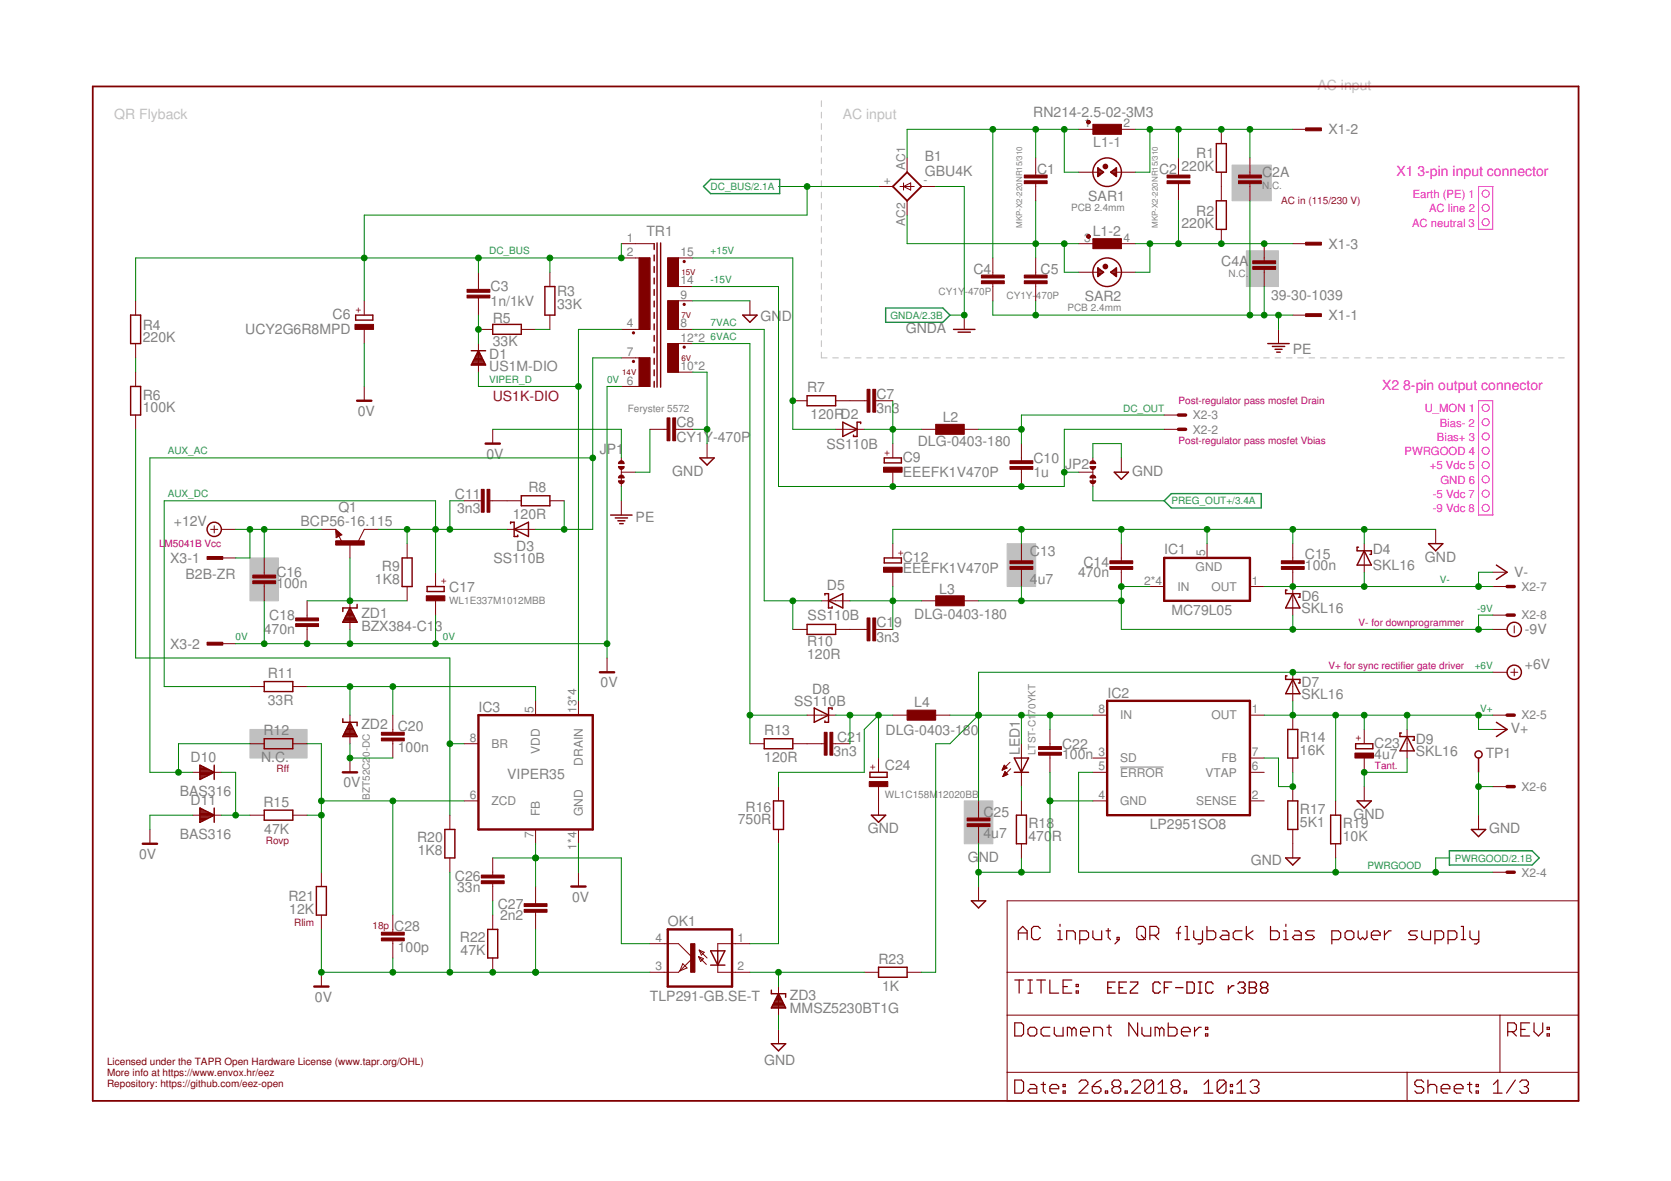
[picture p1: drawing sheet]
<svg xmlns="http://www.w3.org/2000/svg" width="297mm" height="210mm" viewBox="0 0 297 210" stroke-linecap="round" stroke-linejoin="round" font-family="sans-serif">
<g fill="none" stroke="#c0c0c0" stroke-width=".18">
<path d="M146 17.9v1M146 19.9v1.1M146 22v1M146 24v1M146 26v1.1M146 28.1v1M146 30.1v1M146 32.1v1M146 34.2v1M146 36.2v1M146 38.2v1M146 40.2v1.1"/>
<path d="M146 42.3v1M146 44.3v1M146 46.3v1.1M146 48.4v1M146 50.4v1M146 52.4v1.1M146 54.5v1M146 56.5v1M146 58.5v1.1M146 62.6v1h1M146 60.6v1M148 63.6h1"/>
<path d="M150 63.6h1M152.1 63.6h1M154.1 63.6h1M156.1 63.6h1M158.1 63.6h1M160.1 63.6h1M162.1 63.6h1.1M164.1 63.6h1.1M166.2 63.6h1M168.2 63.6h1M170.2 63.6h1M172.2 63.6h1"/>
<path d="M174.2 63.6h1M176.3 63.6h1M178.3 63.6h1M180.3 63.6h1M182.3 63.6h1M184.3 63.6h1M186.3 63.6h1M188.3 63.6h1.1M190.4 63.6h1M192.4 63.6h1M194.4 63.6h1M196.4 63.6h1"/>
<path d="M198.4 63.6h1M200.4 63.6h1.1M202.5 63.6h1M204.5 63.6h1M206.5 63.6h1M208.5 63.6h1M210.5 63.6h1M212.5 63.6h1.1M214.5 63.6h1.1M216.6 63.6h1M218.6 63.6h1M220.6 63.6h1"/>
<path d="M222.6 63.6h1M224.6 63.6h1M226.7 63.6h1M228.7 63.6h1M230.7 63.6h1M232.7 63.6h1M234.7 63.6h1M236.7 63.6h1M238.7 63.6h1.1M240.7 63.6h1.1M242.8 63.6h1M244.8 63.6h1"/>
<path d="M246.8 63.6h1M248.8 63.6h1M250.8 63.6h1.1M252.9 63.6h1M254.9 63.6h1M256.9 63.6h1M258.9 63.6h1M260.9 63.6h1M262.9 63.6h1M264.9 63.6h1.1M267 63.6h1M269 63.6h1"/>
<path d="M271 63.6h1M273 63.6h1M275 63.6h1.1M277.1 63.6h1"/>
</g>
<g fill="#c0c0c0" stroke="#c0c0c0" stroke-width=".18">
<path d="M219 29.3h7v6.4h-7z"/>
<path d="M221.6 44.6h5.7v6.3h-5.7z"/>
<path d="M171.4 142.3h5.1v7.7h-5.1z"/>
<path d="M179 96.6h5.1v7.6h-5.1z"/>
<path d="M44.4 99.2h5.1v7.6h-5.1z"/>
<path d="M44.4 129.6h10.2v5.1h-10.2z"/>
</g>
<path d="M199.1 136.3h7.8" fill="none" stroke="#808080" stroke-width=".18"/>
<g fill="none" stroke="#800000" stroke-width=".21">
<path d="M180.4 174.2h1.5M181 167v-1.6l.8-.7 .8 .7v1.6M181 165.8h1.6M181.2 174.2v2.3M182.7 174.2h.8M182.7 176.5h.8M183.1 174.2v2.3M184.3 174.2h1.5M184.9 165l-.4-.3h-.8l-.3 .3v1.6l.3 .4h.8l.4-.4M185.1 174.2v2.3M186.6 174.2v2.3h1.6M188 167h.8"/>
<path d="M188 165.4h.4v1.6M188.4 164.3v.4M189 175.3h.7M189.6 167v-1.6h1.2l.4 .4v1.2M190.5 174.2h-1.5v2.3h1.5M191.3 176.1h.4v.4h-.4zM191.3 175h.4v.3h-.4zM191.9 167h1.2l.4-.4v-.8l-.4-.4h-1.2v2.4M194.3 165.4v1.2l.4 .4h1.1v-1.6M196.6 165.4h.8M197 165v1.6l.4 .4M198.6 166.6h.3v.4h-.3z"/>
<path d="M198.9 167l-.7 .8M202.5 164.7h.7l.4 .3v1.6l-.4 .4h-.7l-.4-.4v-1.6zM202.9 166.2l.7 .8M204.4 166.2h1.2l.4-.4v-.8l-.4-.3h-1.2v2.3M205.2 166.2l.8 .8M209.1 165.8h.8M209.9 164.7l-.4 .3v2M210.7 164.7h.3v2.3M210.7 167h.7M212.2 165.4v1.2l.4 .4h1.2M213.8 165.4v2l-.4 .4h-.4M214.5 164.7v2.3h1.2l.4-.4v-.8l-.4-.4h-1.2"/>
<path d="M217.3 165.4h.8l.3 .4v1.2h-1.1l-.4-.4 .4-.4h1.1M220.8 165.4h-1.2l-.4 .4v.8l.4 .4h1.2M221.6 164.7v2.3M222.7 165.4l-1.1 .8 1.1 .8M225.8 164.7v2.3h1.2l.4-.4v-.8l-.4-.4h-1.2M228.2 167h.8M228.2 165.4h.4v1.6M228.6 164.3v.4M230.1 165.4h.8l.4 .4v1.2h-1.2l-.4-.4 .4-.4h1.2M233.6 165.4h-1.1l-.4 .4 .4 .4h.8l.3 .4-.3 .4h-1.2M236.7 167h1.2l.4-.4v-.8l-.4-.4h-1.2v2.4M239.1 165.8l.4-.4h.8l.4 .4v.8l-.4 .4h-.8l-.4-.4z"/>
<path d="M241.4 165.4v1.2l.4 .4 .4-.4 .4 .4 .4-.4v-1.2M243.8 166.2h1.5v-.4l-.4-.4h-.7l-.4 .4v.8l.4 .4h.7M246.1 165.4v1.6M247.3 165.4h-.4l-.8 .8M252 165.4h-1.2l-.4 .4 .4 .4h.8l.4 .4-.4 .4h-1.2M252.7 165.4v1.2l.4 .4h1.2v-1.6M255.1 167h1.1l.4-.4v-.8l-.4-.4h-1.1v2.4M257.4 167h1.2l.4-.4v-.8l-.4-.4h-1.2v2.4M259.8 164.7h.3v2.3M259.8 167h.7M261.3 165.4v1.2l.4 .4h1.2M262.9 165.4v2l-.4 .4h-.4"/>
<path d="M180.4 181.8h1.2l.3 .4v1.5l-.3 .4h-1.2zM180.4 192h1.2l.3 .3v1.6l-.3 .4h-1.2zM182.7 183l.4-.4h.8l.4 .4v.7l-.4 .4h-.8l-.4-.4zM183.1 192.7h.8l.4 .4v1.2h-1.2l-.4-.4 .4-.4h1.2M185.1 192.7h.7M185.5 192.3v1.6l.3 .4M186.6 193.5h1.6v-.4l-.4-.4h-.8l-.4 .4v.8l.4 .4h.8M186.6 182.6h-1.1l-.4 .4v.7l.4 .4h1.1M187.4 182.6v1.1l.4 .4h1.2v-1.5M189 193.9h.4v.4h-.4zM189 192.7h.4v.4h-.4zM190.5 183l-.4-.4h-.4v1.5"/>
<path d="M190.5 183l.4-.4 .4 .4v1.1M190.5 183v1.1M191.8 192.3l.4-.3h.8l.4 .3v.4l-1.6 1.6h1.6M192.1 183.4h1.5v-.4l-.3-.4h-.8l-.4 .4v.7l.4 .4h.8M194.2 193.1h1.1l.4 .4v.4l-.4 .4h-.8l-.3-.4zM194.4 184.1v-1.5h1.2l.4 .4v1.1M195.7 192l-.8 .3-.7 .8M196.5 193.9h.4v.4h-.4zM196.8 182.6h.7M197.1 182.2v1.5l.4 .4M198.1 193.1l-.4 .4v.4l.4 .4h.7l.4-.4v-.4l-.4-.4M198.1 193.1l-.4-.4v-.4l.4-.3h.7l.4 .3v.4l-.4 .4"/>
<path d="M198.1 193.1h.7M200 193.9h.4v.4h-.4zM201.2 192.3l.4-.3h.7l.4 .3v.4l-1.5 1.6h1.5M202.2 181.8v2.3l-1.5-2.3v2.3M203 182.6v1.1l.4 .4h1.2v-1.5M205.1 192.3v1.6l-.4 .4h-.8l-.4-.4M205.1 192.3l-.4-.3h-.8l-.4 .3v1.6M205.1 192.3l-1.6 1.6M205.8 194.3h1.6M205.8 192.7l.8-.7v2.3M206.1 183l-.4-.4h-.4v1.5M206.1 183v1.1"/>
<path d="M206.1 183l.4-.4 .4 .4v1.1M207.7 181.8v2.3h1.2l.3-.4v-.7l-.3-.4h-1.2M208.6 193.1l-.4 .4v.4l.4 .4h.8l.3-.4v-.4l-.3-.4M208.6 193.1l-.4-.4v-.4l.4-.3h.8l.3 .3v.4l-.3 .4M208.6 193.1h.8M210 183.4h1.6v-.4l-.4-.4h-.8l-.4 .4v.7l.4 .4h.8M210.5 193.9h.4v.4h-.4zM212.3 182.6v1.5M213.5 182.6h-.4l-.8 .8M214 194.3h1.6M214 192.7l.8-.7v2.3M214.3 183.7h.4v.4h-.4z"/>
<path d="M214.3 182.6h.4v.4h-.4zM217.9 192.3v1.6l-.3 .4h-.8l-.4-.4M217.9 192.3l-.3-.3h-.8l-.4 .3v1.6M217.9 192.3l-1.5 1.6M218.7 193.9h.4v.4h-.4zM218.7 192.7h.4v.4h-.4zM219.9 194.3h1.5M219.9 192.7l.8-.7v2.3M222.2 192.3l.4-.3h.8l.4 .3v.4l-.4 .4M223 193.1h.4M223.4 193.1l.4 .4v.4l-.4 .4h-.8l-.4-.4M253.1 192.3l-.4-.3h-.8l-.4 .3v.4l.4 .4h.8l.4 .4v.4l-.4 .4h-.8l-.4-.4"/>
<path d="M253.8 193.1l.4-.4h.8l.4 .4v1.2M253.8 192v2.3M256.2 193.5h1.5v-.4l-.4-.4h-.7l-.4 .4v.8l.4 .4h.7M258.5 193.5h1.6v-.4l-.4-.4h-.8l-.4 .4v.8l.4 .4h.8M260.9 192.7h.7M261.2 192.3v1.6l.4 .4M262.4 193.9h.4v.4h-.4zM262.4 192.7h.4v.4h-.4zM265.5 194.3h1.5M265.5 192.7l.8-.7v2.3M268 183.4h1.2l.4-.4v-.8l-.4-.4h-1.2v2.3M268.8 183.4l.8 .7"/>
<path d="M269.4 192l-1.6 2.3M270.2 192.3l.3-.3h.8l.4 .3v.4l-.4 .4M270.3 183h.8M270.9 193.1h.4M271.3 193.1l.4 .4v.4l-.4 .4h-.8l-.3-.4M271.9 181.8h-1.6v2.3h1.6M272.7 181.8v1.6l.8 .7 .7-.7v-1.6M275 183.7h.4v.4h-.4zM275 182.6h.4v.4h-.4z"/>
</g>
<g fill="none" stroke="#800000" stroke-width=".32">
<path d="M16.5 15.4h264.1v180.3h-264.1zM161.2 30.6l2.6 2.5-2.6 2.6-2.5-2.6z"/>
<circle cx="112.6" cy="59.2" r=".13"/>
<circle cx="121.6" cy="46.5" r=".13"/>
<circle cx="121.6" cy="54.1" r=".13"/>
<circle cx="112.6" cy="64.2" r=".13"/>
<circle cx="121.6" cy="61.7" r=".13"/>
</g>
<g fill="none" stroke="#800000" stroke-width=".18">
<path d="M156.2 33.1h2.5M160 33.1h2.5M160.6 33.1l1.3-.6v1.3zM160.6 32.5v1.3M161.2 28.1v2.5M161.2 35.7v2.5M163.8 33.1h2.5M184.1 28.1v3M184.1 32.6v3.1M191.7 23h2.6M191.7 30.6h3.5M198.4 30.6h3.5"/>
<path d="M199.3 23h2.6M209.5 28.1v3M209.5 32.6v3.1M217.1 23v2.5M217.1 30.6v5.1M222.2 28.1v3M222.2 32.6v3.1M229.8 23h2.5M24.1 53.5v2.5M64.7 53.5v2.5M64.7 58.5v2.6M85 48.4v3"/>
<path d="M85 53v3M85 58.5h2.6M92.7 58.5h2.5M97.7 48.4v2.5M97.7 56v2.5M110.4 43.3h5.9M110.4 45.8h5.1v12.7h-5.1M113.6 45.8v12.7M120.6 45.8v5.1M120.6 53.5v5M123.1 53.5h-4.4v5h4.4M123.1 45.8h-4.4v5.1h4.4"/>
<path d="M133.3 53.5v2.5M171.4 56v2.5M176.5 45.8v3.1M176.5 50.4v3.1M184.1 45.8v3.1M184.1 50.4v3.1M191.7 43.3h2.6M191.7 48.4h3.5M198.4 48.4h3.5M199.3 43.3h2.6M217.1 40.8v2.5M224.7 43.3v3.1"/>
<path d="M224.7 47.9v3M227.3 58.5v2.6M229.8 43.3h2.5M229.8 56h2.5M24.1 61.1v2.5M24.1 66.1v2.6M24.1 73.8v2.5M64.7 68.7v2.5M85 61.1v5M87.6 76.3v2.5M110.4 63.6h5.1v5.1h-5.1M113.6 63.6v5.1"/>
<path d="M115.5 76.3h3.1M120.1 76.3h3M120.6 61.1v5M123.1 61.1h-4.4v5h4.4M125.7 78.8v2.6M140.9 71.2h2.6M148.5 76.3h5.1M148.5 71.2h5.6M155.7 71.2h3M158.7 78.8v2.6M163.8 76.3h2.5M171.4 76.3h2.5"/>
<path d="M181.6 78.8v3.1M206.9 76.3h2.6M206.9 73.8h2.6M37.4 94.1h1.3M38.1 93.5v1.2M39.3 99.2h2.6M39.3 94.1h2.6M47 99.2v3M57.1 94.1h2.6M59.7 94.1l1.1 1-1 .5zM60.3 95.3l.6 1.2M62.2 96.6v2.6"/>
<path d="M67.3 94.1h-2.6l-1 2M72.4 96.6v2.6M82.5 89h3.1M87.1 89h5.6M90.1 94.1h5.1M97.7 89h2.6M110.4 81.4v.7M110.4 83.2v3.3M110.4 89v2.5M110.4 83.9h2.6M158.7 83.9v2.6M158.7 96.6v2.6"/>
<path d="M181.6 83.4v3.1M181.6 96.6v3.1M191.7 83.9h2.6M194.3 81.4v.7M194.3 83.2v3.3M199.3 81.4v2.5M199.3 96.6v3.1M214.6 96.6v2.6M229.8 96.6v3.1M242.5 96.6v5.1M255.2 94.1v2.5M39.3 114.4h2.6"/>
<path d="M47 103.7v3.1M54.6 106.8v3M54.6 111.4v3M62.2 106.8v5.1M72.4 104.2v2.6M77.4 101.7v2.5M77.4 106.8v2.5M107.9 116.9v2.6M140.9 111.9h2.6M146 106.8h5.1M148.5 111.9h5.6M155.7 111.9h3"/>
<path d="M158.7 101.7v2.5M163.8 106.8h2.5M171.4 106.8h2.5M181.6 101.2v3M199.3 101.2v3M204.4 104.2h2.5M222.2 104.2h2.5M229.8 101.2v8.1M229.8 119.5v5.1M265.4 119.5h2.5M265.4 109.3h2.5M265.4 104.2h2.5"/>
<path d="M265.4 111.9h2.5M265.4 101.7h2.5M268.5 119.5h1.3M269.2 111.2v1.3M269.2 118.9v1.2M34.3 137.3h5M44.4 132.2h2.6M44.4 122h2.6M52 132.2h2.6M52 122h2.6M62.2 127.1v5.1M62.2 134.7v2.6"/>
<path d="M69.8 127.1v3.1M69.8 131.7v3M82.5 132.2h2.5M95.2 124.6v2.5M102.8 124.6v2.5M133.3 132.2h2.5M138.4 139.8v2.5M140.9 132.2h5.6M143.5 127.1h5M148 132.2h3.1M156.2 134.7v2.6M156.2 139.8v5.1"/>
<path d="M158.7 127.1h2.5M166.3 127.1h2.6M178.2 136.8h.1M178.2 136.7h.4M178.3 136.6h.6M178.3 138h.1M178.3 136.4h.7M178.3 137.9h.3M178.4 136.3h.4M178.4 137.8h.4M178.4 136.2h.3M178.4 137.6h.7"/>
<path d="M178.5 136.1h.1M178.5 137.5h.5M178.5 136l.5 .5-.9 .4zM178.5 137.4h.4M178.6 137.3h.2M178.6 137.2h.1M178.6 137.1l-.3 .9M178.6 137.1l.6 .5M179.2 137.6l-.9 .4M179.5 135.5l-1.4 1.4M179.7 136.6l-1.4 1.4M181.6 132.2v7.6"/>
<path d="M186.6 129.6v3.1M186.6 134.2v3.1M194.3 127.1h2.5M194.3 134.7h2.5M194.3 137.3h2.5M222.2 127.1h2.5M222.2 134.7h2.5M222.2 137.3h2.5M229.8 127.1v2.5M229.8 134.7v2.6M229.8 139.8v2.5M242.5 129.6v2.6"/>
<path d="M242.5 134.7v2.6M242.5 139.8v2.5M250.1 129.6v5.1M265.4 139.8h2.5M265.4 127.1h2.5M265.4 129.6h2.5M26.6 147.4v2.6M34.3 144.9h5M44.4 144.9h2.6M52 144.9h2.6M57.1 155v2.6M80 144.9v2.5"/>
<path d="M80 152.5v2.5M82.5 142.3h2.5M87.6 152.5v3M87.6 157.1v3M95.2 147.4v2.6M95.2 157.6v3M102.8 147.4v2.6M102.8 155v2.6M138.4 147.4v2.6M173.9 142.3v3.1M173.9 146.9v3.1M173.9 157.6v2.5"/>
<path d="M181.6 142.3v2.6M181.6 150v2.5M194.3 142.3h2.5M222.2 142.3h2.5M229.8 147.4v5.1M237.4 142.3v2.6M237.4 150v2.5M262.8 144.9v2.5M265.4 155h2.5M57.1 162.6v2.6M57.1 172.8v2.5M69.8 162.6v3.1"/>
<path d="M69.8 167.2v3.1M87.6 162.6v2.6M87.6 170.3v2.5M95.2 162.1v3.1M115.5 167.7h5.1l2.5 2.6-2.5 2.5h-5.1M121.4 171.3l.7 .7-1.2 .6zM124.2 170l1.4 1.4M124.2 170l.9 .4-.6 .5zM124.3 168.9l.9 .3-.5 .6zM124.3 168.9l1.4 1.4M127.6 171.5v1.3h5.7M133.3 167.7h-5.7v1.3"/>
<path d="M138.4 175.3v5.1M153.6 172.8h2.6M161.2 172.8h2.6M179 160.1h101.6v35.6h-101.6zM179 172.8h101.6M138.4 183v2.5M179 180.4h101.6M179 190.6h101.6M250.1 190.6v5.1M266.6 180.4v10.2"/>
</g>
<g fill="none" stroke="#800000" stroke-width=".23">
<path d="M196.9 175.5h.7M198.2 174.5h-1.3v2h1.3M198.9 175.5h.7M200.2 174.5h-1.3v2h1.3M200.9 174.5h1.3v.4l-1.3 1.3v.3h1.3M206.3 174.9l-.4-.4h-.6l-.3 .4v1.3l.3 .3h.6l.4-.3M207 175.5h.6M208.3 174.5h-1.3v2M209 175.5h1.3M211 174.5h1l.3 .4v1.3l-.3 .3h-1zM213 174.5h.7M213 176.5h.7"/>
<path d="M213.3 174.5v2M215.6 174.9l-.3-.4h-.6l-.4 .4v1.3l.4 .3h.6l.3-.3M218.4 175.2v1.3M219.4 175.2h-.4l-.6 .7M220 174.9l.4-.4h.6l.3 .4v.3l-.3 .3M220.7 175.5h.3M221 175.5l.3 .4v.3l-.3 .3h-.6l-.4-.3M222.1 174.5h.9l.4 .4v.3l-.4 .3 .4 .4v.3l-.4 .3h-.9zM222.1 175.5h.9M224.4 175.5l-.3-.3v-.3l.3-.4h.6l.4 .4v.3l-.4 .3M224.4 175.5l-.3 .4v.3l.3 .3h.6l.4-.3v-.3l-.4-.4M224.4 175.5h.6"/>
</g>
<g fill="#800000" stroke="#800000" stroke-width=".18">
<path d="M232.1 22.7h2.8v.5h-2.8z"/>
<path d="M194.3 22.1h5v1.8h-5z"/>
<path d="M194.3 42.4h5v1.8h-5z"/>
<path d="M207.5 32.1h4v.5h-4z"/>
<path d="M207.5 31.1h4v.5h-4z"/>
<path d="M182.1 32.1h4v.5h-4z"/>
<path d="M182.1 31.1h4v.5h-4z"/>
<path d="M174.5 48.9h4v.5h-4z"/>
<path d="M174.5 49.9h4v.5h-4z"/>
<path d="M182.1 48.9h4v.5h-4z"/>
<path d="M182.1 49.9h4v.5h-4z"/>
<path d="M232.1 43.1h2.8v.5h-2.8z"/>
<path d="M232.1 55.8h2.8v.5h-2.8z"/>
<path d="M36.8 98.9h2.8v.5h-2.8z"/>
<path d="M36.8 114.2h2.8v.5h-2.8z"/>
<path d="M222.7 46.4h4.1v.5h-4.1z"/>
<path d="M222.7 47.4h4.1v.5h-4.1z"/>
<path d="M220.2 31.1h4v.5h-4z"/>
<path d="M220.2 32.1h4v.5h-4z"/>
<path d="M161.2 126.2h5.1v1.8h-5.1z"/>
<path d="M166.3 75.4h5.1v1.8h-5.1z"/>
<path d="M157.1 83h3.3v.9h-3.3z"/>
<path d="M184.6 133.7h4.1v.5h-4.1z"/>
<path d="M184.6 132.7h4.1v.5h-4.1z"/>
<path d="M166.3 105.9h5.1v1.8h-5.1z"/>
<path d="M157.1 100.8h3.3v.9h-3.3z"/>
<path d="M179.5 82.9h4.1v.5h-4.1z"/>
<path d="M179.5 81.9h4.1v.5h-4.1z"/>
<path d="M197.3 100.7h4.1v.5h-4.1z"/>
<path d="M197.3 99.7h4.1v.5h-4.1z"/>
<path d="M227.8 100.7h4v.5h-4z"/>
<path d="M227.8 99.7h4v.5h-4z"/>
<path d="M240.9 133.8h3.3v.9h-3.3z"/>
<path d="M59.7 96.1h5v.8h-5z"/>
<path d="M44.9 103.2h4.1v.5h-4.1z"/>
<path d="M44.9 102.2h4.1v.5h-4.1z"/>
<path d="M119.6 74.3h.5v4h-.5z"/>
<path d="M118.6 74.3h.5v4h-.5z"/>
<path d="M52.6 110.8h4v.6h-4z"/>
<path d="M52.6 109.8h4v.5h-4z"/>
<path d="M122.8 167.7h.7v5.1h-.7z"/>
<path d="M171.9 146.4h4.1v.5h-4.1z"/>
<path d="M171.9 145.4h4.1v.5h-4.1z"/>
<path d="M179.5 100.7h4.1v.5h-4.1z"/>
<path d="M179.5 99.7h4.1v.5h-4.1z"/>
<path d="M83 52.5h4.1v.5h-4.1z"/>
<path d="M83 51.4h4.1v.5h-4.1z"/>
<path d="M93.2 161.6h4v.5h-4z"/>
<path d="M93.2 160.6h4v.5h-4z"/>
<path d="M155.2 69.2h.5v4.1h-.5z"/>
<path d="M154.1 69.2h.5v4.1h-.5z"/>
<path d="M85.6 87h.5v4h-.5z"/>
<path d="M86.6 87h.5v4h-.5z"/>
<path d="M67.8 166.7h4.1v.5h-4.1z"/>
<path d="M67.8 165.7h4.1v.5h-4.1z"/>
<path d="M67.8 131.2h4.1v.5h-4.1z"/>
<path d="M67.8 130.2h4.1v.5h-4.1z"/>
<path d="M155.2 109.8h.5v4.1h-.5z"/>
<path d="M154.1 109.8h.5v4.1h-.5z"/>
<path d="M147.5 130.2h.5v4h-.5z"/>
<path d="M146.5 130.2h.5v4h-.5z"/>
<path d="M154.5 138.9h3.3v.9h-3.3z"/>
<path d="M75.8 105.9h3.3v.9h-3.3z"/>
<path d="M63.1 57.7h3.3v.8h-3.3z"/>
<path d="M85.6 155.5h4v.5h-4z"/>
<path d="M85.6 156.5h4v.6h-4z"/>
<path d="M118.7 45.8h1.9v5.1h-1.9z"/>
<path d="M118.7 53.5h1.9v5h-1.9z"/>
<path d="M118.7 61.1h1.9v5h-1.9z"/>
<path d="M113.6 63.6h1.9v5.1h-1.9z"/>
<path d="M113.6 45.8h1.9v12.7h-1.9z"/>
</g>
<g fill="none" stroke="#800000" stroke-width=".25">
<path d="M193.3 21.7h.4M193.3 21.9h.4M195.2 31.2h.1M195.2 31h.4M195.2 30.8h.7M195.2 30.6h.9M195.2 30.4h.6M195.2 30.1h.3M195.2 29.9h.1M195.2 29.8l1 .8-1 .8zM197.4 30.6l1.1-.8v1.6zM197.5 30.6h1"/>
<path d="M197.7 30.8h.8M197.8 30.4h.7M198 31h.5M198.1 30.1h.4M198.3 31.2h.2M198.4 29.9h.1M216.2 25.5h1.8v5.1h-1.8zM216.2 35.7h1.8v5.1h-1.8zM23.2 56h1.8v5.1h-1.8zM63.2 56h3.1v.9h-3.1zM87.6 57.7h5.1v1.7h-5.1zM96.9 50.9h1.7v5.1h-1.7z"/>
<path d="M116.3 43.3v1M116.3 45.3v1.1M116.3 47.4v1M116.3 49.4v1.1M116.3 51.5v1M116.3 53.5v1M116.3 55.5v1.1M116.3 57.6v1M116.3 59.6v1.1M116.8 43.2v25.6M117.4 43.2v25.6M132 56h2.6l-1.3 1.3z"/>
<path d="M169.5 58.5h3.8M170.3 59h2.2M193.3 41.9a.25 .25 0 0 0 .2 .4 .25 .25 0 0 0 .2-.4M193.3 41.9l.1-.1 .3 .1M193.3 42.1h.4M193.3 41.9h.4M195.2 47.6l1 .8-1 .7zM195.2 49h.1M195.2 48.8h.4M195.2 48.6h.7M195.2 48.3h.9M195.2 48.1h.6"/>
<path d="M195.2 47.9h.3M195.2 47.7h.1M197.4 48.4l1.1-.8v1.5zM197.5 48.3h1M197.7 48.6h.8M197.8 48.1h.7M198 48.8h.5M198.1 47.9h.4M198.3 49h.2M198.4 47.7h.1M23.2 68.7h1.8v5.1h-1.8zM83.8 62.3h2.5"/>
<path d="M83.8 64.8h2.5M83.9 64.6h2.3M84.1 64.3h2M84.2 64.1h1.8M84.3 63.9h1.5M84.4 63.7h1.3M84.5 63.5h1.1M84.6 63.2h.9M84.7 63h.7M84.8 62.8h.5M84.9 62.6h.3M85 62.3l1.3 2.6h-2.5z"/>
<path d="M116.3 61.7v1M116.3 63.7v1M116.3 65.7v1.1M116.3 67.8v1M143.5 70.3h5v1.8h-5zM149.8 75l2.6 1.3-2.6 1.3zM153 75.3v-.3h-.6v2.6h-.7v-.3M225.4 61.1h3.8M226.2 61.6h2.2M226.7 62.1h1.2M226.9 62.6h.7M59.8 94.3l.8 .7-.7 .4-.1-.9 .5 .5-.3 .1v-.3"/>
<path d="M71.5 99.2h1.8v5h-1.8zM90.8 93.1v-.3h.6v2.6h.6v-.3M91.4 94.1l2.5-1.3v2.6zM92.7 88.1h5v1.8h-5zM108.5 91.5h3.9M109.4 92.1h2.1M109.8 92.6h1.3M110.2 93.1h.6M124.4 81.4h2.6l-1.3 1.3zM157.2 81.4h3v.9h-3zM157.2 99.2h3v.9h-3zM198.1 83.9h2.5l-1.3 1.3z"/>
<path d="M241.5 97.3h-.3v.6h2.6v.6h-.3M242.5 97.9l1.3 2.5h-2.6zM253.9 96.6h2.6l-1.3 1.3zM60.9 110.6h2.6M61.1 110.3h2.3M61.2 110.1h2M61.3 109.9h1.8M61.4 109.7h1.6M61.5 109.5h1.4M61.6 109.2h1.2M61.7 109h1M61.8 108.8h.8"/>
<path d="M62 108.6h.5M62.1 108.4h.2M62.2 108.1h.1M62.2 108.1l1.3 2.5h-2.6zM63.5 107.4v.7h-2.6v.6M75.9 104.2h3.1v.9h-3.1zM143.5 111h5v1.8h-5zM146.6 105.8v-.3h.7v2.6h.6v-.3M147.3 106.8l2.5-1.3v2.6zM228.8 104.9h-.3v.6h2.6v.7h-.3M229.8 105.5l1.3 2.6h-2.6zM266 100.4l1.9 1.3-1.9 1.3"/>
<path d="M35.5 136l2.6 1.3-2.6 1.2zM35.5 138.3h.4M35.5 138.1h.9M35.5 137.9h1.3M35.5 137.7h1.8M35.5 137.5h2.2M35.5 137.2h2.5M35.5 137h2.1M35.5 136.8h1.6M35.5 136.6h1.2M35.5 136.3h.7M35.5 136.1h.3"/>
<path d="M38.1 136v2.5M47 131.3h5v1.8h-5zM47 121.1h5v1.8h-5zM60.9 127.7v.7h2.6v.6M61 130.8h2.4M61.1 130.6h2.2M61.2 130.3h2M61.3 130.1h1.8M61.4 129.9h1.6M61.6 129.7h1.2M61.7 129.5h1M61.8 129.2h.8"/>
<path d="M61.9 129h.6M62 128.8h.4M62.1 128.6h.2M62.2 128.4l1.3 2.5h-2.6zM135.8 131.3h5.1v1.8h-5.1zM144.7 125.8l2.6 1.3-2.6 1.3zM147.9 126.1v-.3h-.6v2.6h-.7v-.3M154.6 137.3h3.1v.9h-3.1zM180.3 134.7h2.5l-1.2 2.6zM180.3 137.3h2.5M228.8 120.1h-.3v.7h2.6v.6h-.3M228.9 129.6h1.8v5.1h-1.8z"/>
<path d="M229.8 120.8l1.3 2.5h-2.6zM241 132.2h3v.9h-3zM249.1 130.3h-.2v.6h2.5v.7h-.3M250.1 130.9l1.3 2.6h-2.5zM262.8 134.7v2.6M266 128.4l1.9 1.2-1.9 1.3M35.5 143.6l2.6 1.3-2.6 1.3zM35.5 146.1h.1M35.5 145.9h.5M35.5 145.7h1M35.5 145.5h1.4M35.5 145.2h1.9"/>
<path d="M35.5 145h2.3M35.5 144.8h2.4M35.5 144.6h1.9M35.5 144.3h1.5M35.5 144.1h1.1M35.5 143.9h.6M35.5 143.7h.2M38.1 143.6v2.6M47 144h5v1.8h-5zM56.2 157.6h1.8v5h-1.8zM79.1 147.4h1.8v5.1h-1.8zM137.5 142.3h1.8v5.1h-1.8z"/>
<path d="M154.9 144.9h2.5l-1.2 1.3zM180.7 144.9h1.8v5.1h-1.8zM228.5 152.5h2.6l-1.3 1.3zM228.9 142.3h1.8v5.1h-1.8zM236.5 144.9h1.8v5.1h-1.8zM241.2 142.3h2.6l-1.3 1.3zM261.6 147.4h2.5l-1.3 1.3zM86.7 165.2h1.8v5.1h-1.8zM126.3 169h2.6l-1.3 2.5zM126.3 171.5h2.6M127.6 169v2.5M137.1 176v.6h2.6v.6"/>
<path d="M137.2 179h2.4M137.3 178.8h2.2M137.4 178.6h2M137.5 178.3h1.8M137.6 178.1h1.5M137.8 177.9h1.2M137.9 177.7h1M138 177.4h.8M138.1 177.2h.6M138.2 177h.4M138.3 176.8h.2M138.4 176.6l1.3 2.6h-2.6z"/>
<path d="M156.2 171.9h5v1.8h-5zM172.7 160.1h2.5l-1.3 1.3zM137.1 185.5h2.6l-1.3 1.3z"/>
<circle cx="193.5" cy="21.7" r=".25"/>
<circle cx="196.8" cy="30.6" r="2.54"/>
<circle cx="196.8" cy="48.4" r="2.54"/>
<circle cx="38.1" cy="94.1" r="1.27"/>
<circle cx="269.2" cy="119.5" r="1.27"/>
<circle cx="269.2" cy="111.9" r="1.27"/>
<circle cx="262.8" cy="134.1" r=".64"/>
</g>
<g fill="none" stroke="#800000" stroke-width=".51">
<circle cx="196.5" cy="29.6" r=".25"/>
<circle cx="196.5" cy="47.4" r=".25"/>
</g>
<path d="M209.5 76.3h1.3M209.5 73.8h1.3M267.9 109.3h1.3M267.9 104.2h1.3M267.9 139.8h1.3M267.9 127.1h1.3M267.9 155h1.3" fill="none" stroke="#800000" stroke-width=".61"/>
<path d="M63.5 71.2h2.5M86.3 78.8h2.6M206.9 99.2h15.3v7.6h-15.3zM106.6 119.5h2.6M60.9 137.3h2.6M85 127.1h20.4v20.3h-20.4zM196.8 124.6h25.4v20.3h-25.4zM25.4 150h2.5M101.6 157.6h2.5M55.9 175.3h2.5M118.7 165.2h11.4v10.1h-11.4z" fill="none" stroke="#800000" stroke-width=".42"/>
<g fill="#800000" stroke="#800000" stroke-width=".18">
<path d="M110 82.1a.51 .51 0 0 1 .6-.2 .51 .51 0 0 1 .4 .5h-1.1z" fill-rule="evenodd"/>
<path d="M110.4 82.9h.6l-.1 .2-.5 .3z" fill-rule="evenodd"/>
<path d="M109.9 82.9h.5v.5l-.3-.1z" fill-rule="evenodd"/>
<path d="M110.4 85.4h.6l-.1 .3-.5 .3z" fill-rule="evenodd"/>
<path d="M109.9 85.4h.5v.6l-.3-.2z" fill-rule="evenodd"/>
<path d="M110 84.7a.51 .51 0 0 1 .6-.3 .51 .51 0 0 1 .4 .5h-1.1z" fill-rule="evenodd"/>
<path d="M193.8 82.1a.52 .52 0 0 1 .6-.2 .52 .52 0 0 1 .4 .5h-1z" fill-rule="evenodd"/>
<path d="M193.8 82.9h.5v.5l-.4-.1z" fill-rule="evenodd"/>
<path d="M194.3 82.9h.5l-.3 .5h-.2z" fill-rule="evenodd"/>
<path d="M193.8 85.4h.5v.6l-.4-.2z" fill-rule="evenodd"/>
<path d="M194.3 85.4h.5l-.3 .5-.2 .1z" fill-rule="evenodd"/>
<path d="M193.8 84.7a.52 .52 0 0 1 .6-.3 .52 .52 0 0 1 .4 .5h-1z" fill-rule="evenodd"/>
</g>
<g fill="none" stroke="#008000" stroke-width=".18">
<path d="M138.4 33.1h17.8M143.5 33.1v5.1h-78.8v15.3M161.2 38.2v5.1h30.5M166.3 33.1h5.1v22.9h-2.5M176.5 23v22.8M184.1 23v5.1M184.1 35.7v10.1M189.2 23v7.6h2.5M191.7 23h-30.5v5.1M201.9 23h27.9M204.4 23v7.6h-2.5M209.5 23v5.1"/>
<path d="M209.5 35.7v7.6M222.2 23v5.1M222.2 35.7v20.3M85 45.8v2.6M85 56v5.1M95.2 58.5h2.5M97.7 45.8v2.6M110.4 43.3v2.5h-86.3v7.7M110.4 58.5h-7.6v66.1M123.1 45.8h17.8v30.5h7.6M123.1 53.5h10.2M123.1 50.9h15.3v35.6h50.8v-10.2h17.7"/>
<path d="M123.1 58.5h12.7v48.3h10.2M176.5 53.5v2.5h53.3M184.1 53.5v2.5M189.2 43.3v5.1h2.5M201.9 43.3h27.9M204.4 43.3v5.1h-2.5M224.7 50.9v5.1M227.3 56v2.5M24.1 63.6v2.5M24.1 76.3v40.6h55.9v28M64.7 61.1v7.6M85 66.1v2.6h17.8"/>
<path d="M87.6 76.3h22.8v5.1M110.4 63.6h-5v30.5h-10.2M110.4 68.7h-2.5v48.2M115.5 76.3v7.6h-2.5M123.1 66.1h2.6v12.7M123.1 76.3h2.6M123.1 61.1h10.2v71.1M153.6 76.3h10.2M158.7 71.2v7.6M173.9 76.3h7.7M206.9 73.8h-25.3v5M41.9 94.1h15.2"/>
<path d="M44.4 94.1v5.1h-2.5M47 94.1v5.1M62.2 99.2v7.6M67.3 94.1h22.8M72.4 94.1v2.5M82.5 89h-2.5v5.1M100.3 89v5.1M105.4 81.4h-78.8v55.9h7.7M110.4 86.5v2.5M181.6 94.1v2.5M189.2 83.9h2.5M194.3 81.4v-2.6h5v2.6"/>
<path d="M194.3 86.5v2.5h12.6M199.3 94.1v2.5M214.6 94.1v2.5M229.8 94.1v2.5M242.5 94.1v2.5M255.2 94.1h-96.5v2.5M41.9 114.4h66M47 106.8v7.6M54.6 106.8h17.8M62.2 111.9v2.5M77.4 101.7v-12.7h-48.2v33h15.2M77.4 109.3v5.1"/>
<path d="M140.9 106.8v5.1M151.1 106.8h12.7M158.7 104.2v7.7M173.9 106.8h25.4M181.6 104.2v2.6M204.4 104.2h-5.1v7.7h66.1M224.7 104.2h40.7M229.8 109.3v2.6M242.5 101.7v2.5M265.4 101.7h-2.6v2.5M265.4 109.3h-2.6v2.6M265.4 119.5h-91.5v22.8"/>
<path d="M39.3 137.3h2.6v7.6M44.4 132.2h-12.7v5.1M54.6 132.2h2.5v22.8M54.6 122h40.6v2.6M62.2 132.2v2.5h7.6M62.2 122v5.1M69.8 122v5.1M80 132.2h2.5M133.3 127.1h10.2M148.5 127.1h10.2M151.1 127.1v5.1M156.2 134.7v-7.6l-2.6 2.5v7.7h-15.2v2.5"/>
<path d="M168.9 127.1h25.4M173.9 127.1l-5 5.1h-2.6v40.6h-2.5M181.6 127.1v5.1M181.6 139.8v2.5M186.6 137.3v17.7h-12.7M186.6 127.1v2.5M194.3 137.3h-2.6v17.7h73.7M224.7 134.7h2.6v5.1h2.5v-2.5M224.7 127.1h40.7M229.8 124.6v2.5M237.4 127.1v15.2M242.5 127.1v2.5"/>
<path d="M250.1 134.7v2.6h-7.6v2.5M250.1 127.1v2.5M262.8 127.1v2.5h2.6M262.8 137.3v7.6M262.8 139.8h2.6M34.3 144.9h-7.7v2.5M39.3 144.9h5.1M54.6 144.9h2.5M57.1 142.3h25.4M69.8 142.3v20.3M80 155v17.8M87.6 152.5h22.8v15.2h5.1"/>
<path d="M95.2 150v7.6M102.8 150v5M138.4 150v17.7h-5.1M173.9 150v7.6M181.6 152.5v2.5M186.6 142.3h7.7M237.4 152.5v2.5M257.7 152.5h-2.5v2.5M57.1 165.2v7.6h58.4M69.8 170.3v2.5M87.6 160.1v2.5M95.2 165.2v7.6"/>
<path d="M133.3 172.8h20.3M138.4 172.8v2.5M138.4 180.4v2.6"/>
</g>
<g fill="#008000" stroke="#008000" stroke-width=".18">
<circle cx="143.5" cy="33.1" r=".51"/>
<circle cx="97.7" cy="45.8" r=".51"/>
<circle cx="85" cy="45.8" r=".51"/>
<circle cx="110.4" cy="45.8" r=".51"/>
<circle cx="64.7" cy="45.8" r=".51"/>
<circle cx="255.2" cy="155" r=".51"/>
<circle cx="237.4" cy="155" r=".51"/>
<circle cx="47" cy="94.1" r=".51"/>
<circle cx="44.4" cy="94.1" r=".51"/>
<circle cx="262.8" cy="139.8" r=".51"/>
<circle cx="125.7" cy="76.3" r=".51"/>
<circle cx="181.6" cy="155" r=".51"/>
<circle cx="186.6" cy="142.3" r=".51"/>
<circle cx="173.9" cy="155" r=".51"/>
<circle cx="242.5" cy="137.3" r=".51"/>
<circle cx="181.6" cy="94.1" r=".51"/>
<circle cx="199.3" cy="94.1" r=".51"/>
<circle cx="214.6" cy="94.1" r=".51"/>
<circle cx="229.8" cy="94.1" r=".51"/>
<circle cx="242.5" cy="94.1" r=".51"/>
<circle cx="184.1" cy="56" r=".51"/>
<circle cx="227.3" cy="56" r=".51"/>
<circle cx="224.7" cy="56" r=".51"/>
<circle cx="222.2" cy="56" r=".51"/>
<circle cx="176.5" cy="23" r=".51"/>
<circle cx="184.1" cy="23" r=".51"/>
<circle cx="189.2" cy="23" r=".51"/>
<circle cx="184.1" cy="43.3" r=".51"/>
<circle cx="189.2" cy="43.3" r=".51"/>
<circle cx="217.1" cy="43.3" r=".51"/>
<circle cx="209.5" cy="43.3" r=".51"/>
<circle cx="204.4" cy="43.3" r=".51"/>
<circle cx="224.7" cy="43.3" r=".51"/>
<circle cx="209.5" cy="23" r=".51"/>
<circle cx="217.1" cy="23" r=".51"/>
<circle cx="204.4" cy="23" r=".51"/>
<circle cx="222.2" cy="23" r=".51"/>
<circle cx="171.4" cy="56" r=".51"/>
<circle cx="229.8" cy="127.1" r=".51"/>
<circle cx="242.5" cy="127.1" r=".51"/>
<circle cx="237.4" cy="127.1" r=".51"/>
<circle cx="250.1" cy="127.1" r=".51"/>
<circle cx="262.8" cy="127.1" r=".51"/>
<circle cx="229.8" cy="104.2" r=".51"/>
<circle cx="242.5" cy="104.2" r=".51"/>
<circle cx="262.8" cy="104.2" r=".51"/>
<circle cx="158.7" cy="76.3" r=".51"/>
<circle cx="173.9" cy="127.1" r=".51"/>
<circle cx="186.6" cy="127.1" r=".51"/>
<circle cx="181.6" cy="127.1" r=".51"/>
<circle cx="229.8" cy="119.5" r=".51"/>
<circle cx="158.7" cy="106.8" r=".51"/>
<circle cx="140.9" cy="71.2" r=".51"/>
<circle cx="140.9" cy="106.8" r=".51"/>
<circle cx="229.8" cy="139.8" r=".51"/>
<circle cx="181.6" cy="76.3" r=".51"/>
<circle cx="62.2" cy="106.8" r=".51"/>
<circle cx="181.6" cy="106.8" r=".51"/>
<circle cx="199.3" cy="104.2" r=".51"/>
<circle cx="199.3" cy="106.8" r=".51"/>
<circle cx="229.8" cy="111.9" r=".51"/>
<circle cx="262.8" cy="111.9" r=".51"/>
<circle cx="156.2" cy="127.1" r=".51"/>
<circle cx="151.1" cy="127.1" r=".51"/>
<circle cx="102.8" cy="68.7" r=".51"/>
<circle cx="85" cy="58.5" r=".51"/>
<circle cx="95.2" cy="152.5" r=".51"/>
<circle cx="57.1" cy="144.9" r=".51"/>
<circle cx="57.1" cy="142.3" r=".51"/>
<circle cx="69.8" cy="142.3" r=".51"/>
<circle cx="158.7" cy="86.5" r=".51"/>
<circle cx="181.6" cy="86.5" r=".51"/>
<circle cx="189.2" cy="83.9" r=".51"/>
<circle cx="72.4" cy="94.1" r=".51"/>
<circle cx="77.4" cy="94.1" r=".51"/>
<circle cx="80" cy="94.1" r=".51"/>
<circle cx="62.2" cy="134.7" r=".51"/>
<circle cx="95.2" cy="172.8" r=".51"/>
<circle cx="87.6" cy="172.8" r=".51"/>
<circle cx="80" cy="172.8" r=".51"/>
<circle cx="69.8" cy="172.8" r=".51"/>
<circle cx="57.1" cy="172.8" r=".51"/>
<circle cx="77.4" cy="114.4" r=".51"/>
<circle cx="62.2" cy="114.4" r=".51"/>
<circle cx="54.6" cy="114.4" r=".51"/>
<circle cx="47" cy="114.4" r=".51"/>
<circle cx="107.9" cy="114.4" r=".51"/>
<circle cx="138.4" cy="172.8" r=".51"/>
<circle cx="100.3" cy="94.1" r=".51"/>
<circle cx="105.4" cy="81.4" r=".51"/>
<circle cx="31.7" cy="137.3" r=".51"/>
<circle cx="41.9" cy="144.9" r=".51"/>
<circle cx="69.8" cy="122" r=".51"/>
<circle cx="62.2" cy="122" r=".51"/>
<circle cx="80" cy="132.2" r=".51"/>
<circle cx="133.3" cy="127.1" r=".51"/>
</g>
<g fill="none" stroke="#f0f" stroke-width=".18">
<path d="M262.8 33.1h2.6v7.7h-2.6zM262.8 71.2h2.6v20.3h-2.6z"/>
<circle cx="264.1" cy="34.4" r=".64"/>
<circle cx="264.1" cy="37" r=".64"/>
<circle cx="264.1" cy="39.5" r=".64"/>
<circle cx="264.1" cy="75" r=".64"/>
<circle cx="264.1" cy="72.5" r=".64"/>
<circle cx="264.1" cy="77.6" r=".64"/>
<circle cx="264.1" cy="82.7" r=".64"/>
<circle cx="264.1" cy="85.2" r=".64"/>
<circle cx="264.1" cy="80.1" r=".64"/>
<circle cx="264.1" cy="87.7" r=".64"/>
<circle cx="264.1" cy="90.3" r=".64"/>
</g>
<path d="M125.1 33.1l1.2-1.2h12.3v2.5h-12.3zM157.4 54.7h10.2l1.3 1.3-1.3 1.3h-10.2zM206.9 89l1.3-1.3h16v2.6h-16zM257.6 151.2h14.8l1.2 1.3-1.2 1.3h-14.8z" fill="none" stroke="#008080" stroke-width=".25"/>
<g font-size="2.5" fill="#c0c0c0">
<text x="234.2" y="16">AC input</text>
<text x="20.3" y="21.1">QR Flyback</text>
<text x="149.8" y="21.1">AC input</text>
</g>
<g font-size="2.5" fill="#808080">
<text x="183.7" y="20.8">RN214-2.5-02-3M3</text>
<text x="236.2" y="23.9">X1-2</text>
<text x="164.4" y="28.7">B1</text>
<text x="194.3" y="26.1">L1-1</text>
<text x="212.6" y="28.2">R1</text>
<text x="164.4" y="31.2">GBU4K</text>
<text x="184.4" y="30.9">C1</text>
<text x="193.5" y="35.7">SAR1</text>
<text x="206" y="30.9">C2</text>
<text x="210" y="30.3">220K</text>
<text x="224.4" y="31.5">C</text>
<text x="226.2" y="31.5">2A</text>
<text x="194.3" y="41.9">L1-2</text>
<text x="210" y="40.5">220K</text>
<text x="212.6" y="38.3">R2</text>
<text x="114.9" y="42">TR1</text>
<text x="217.1" y="47.4">C4A</text>
<text x="236.2" y="44.2">X1-3</text>
<text x="87.2" y="51.8">C3</text>
<text x="99" y="52.6">R3</text>
<text x="173" y="48.6">C4</text>
<text x="185" y="48.6">C5</text>
<text x="192.8" y="53.5">SAR2</text>
<text x="225.9" y="53.3">39-30-1039</text>
<text x="25.4" y="58.6">R4</text>
<text x="43.6" y="59.3">UCY2G6R8MPD</text>
<text x="59.1" y="56.8">C6</text>
<text x="87.2" y="54.3">1n/1kV</text>
<text x="87.6" y="57.4">R5</text>
<text x="99" y="54.9">33K</text>
<text x="135.2" y="57.1">GN</text>
<text x="139" y="57.1">D</text>
<text x="161" y="59.2">GNDA</text>
<text x="236.2" y="56.9">X1-1</text>
<text x="25.4" y="60.8">220K</text>
<text x="87" y="65.9">US1M-DIO</text>
<text x="87" y="63.8">D1</text>
<text x="87.6" y="61.5">33K</text>
<text x="229.8" y="62.9">PE</text>
<text x="25.4" y="71">R6</text>
<text x="143.5" y="69.7">R7</text>
<text x="155.8" y="70.9">C7</text>
<text x="25.4" y="73.3">100K</text>
<text x="63.6" y="73.9">0V</text>
<text x="120.2" y="75.9">C8</text>
<text x="144.1" y="74.5">120RD2</text>
<text x="155.8" y="73.4">3n3</text>
<text x="167.6" y="74.9">L2</text>
<text x="86.5" y="81.5">0V</text>
<text x="106.6" y="80.8">JP1</text>
<text x="120.2" y="78.5">CY1Y-470P</text>
<text x="146.9" y="79.7">SS110B</text>
<text x="160.5" y="82.2">C9</text>
<text x="163.1" y="79.2">DLG-0403-180</text>
<text x="183.7" y="82.3">C10</text>
<text x="189.3" y="83.3">JP2</text>
<text x="80.9" y="88.6">C11</text>
<text x="93.9" y="87.5">R8</text>
<text x="119.5" y="84.6">GND</text>
<text x="160.5" y="84.7">EEEFK1V470P</text>
<text x="183.7" y="84.8">1u</text>
<text x="201.2" y="84.6">GND</text>
<text x="30.9" y="93.5">+12V</text>
<text x="53.4" y="93.5">BCP56-16.115</text>
<text x="60.1" y="90.9">Q1</text>
<text x="81.3" y="91.2">3n3</text>
<text x="91.2" y="92.3">120R</text>
<text x="113" y="92.7">PE</text>
<text x="30.3" y="100.1">X3-1</text>
<text x="67.9" y="101.5">R9</text>
<text x="87.7" y="100.1">SS110B</text>
<text x="91.8" y="97.9">D3</text>
<text x="160.5" y="101.9">EEEFK1V470P</text>
<text x="160.5" y="100">C12</text>
<text x="183.1" y="98.8">C13</text>
<text x="192.6" y="100.7">C14</text>
<text x="207" y="98.5">IC1</text>
<text x="232" y="101.3">100n</text>
<text x="232" y="99.4">C15</text>
<text x="244" y="101.3">SKL16</text>
<text x="244" y="98.4">D4</text>
<text x="253.3" y="99.8">GND</text>
<text x="33" y="102.8">B2B-ZR</text>
<text x="49.1" y="104.5">100n</text>
<text x="49.1" y="102.6">C16</text>
<text x="66.6" y="103.7">1K8</text>
<text x="79.9" y="105.2">C17</text>
<text x="147" y="104.9">D5</text>
<text x="167" y="105.5">L3</text>
<text x="183.1" y="103.9">4</text>
<text x="184.5" y="103.9">u7</text>
<text x="191.6" y="102.6">470n</text>
<text x="231.3" y="106.8">D6</text>
<text x="269.2" y="102.6">V-</text>
<text x="46.9" y="112.8">470n</text>
<text x="47.9" y="110.2">C18</text>
<text x="64.2" y="112.1">BZX384-C13</text>
<text x="64.2" y="109.8">ZD1</text>
<text x="143.6" y="110.2">SS110B</text>
<text x="155.8" y="111.5">C1</text>
<text x="159" y="111.5">9</text>
<text x="162.5" y="110.1">DLG-0403-180</text>
<text x="208.2" y="109.3">MC79L05</text>
<text x="231.3" y="108.9">SKL16</text>
<text x="271.1" y="112.8">-9V</text>
<text x="30.3" y="115.3">X3-2</text>
<text x="143.5" y="117.1">120R</text>
<text x="143.5" y="114.8">R10</text>
<text x="155.8" y="114">3n3</text>
<text x="271.1" y="118.8">+6V</text>
<text x="47.6" y="125.3">33R</text>
<text x="47.6" y="120.5">R11</text>
<text x="106.8" y="122.1">0V</text>
<text x="141.2" y="125.4">SS110B</text>
<text x="144.4" y="123.3">D8</text>
<text x="162.5" y="125.7">L4</text>
<text x="196.9" y="124.1">IC2</text>
<text x="231.3" y="124.2">SKL16</text>
<text x="231.3" y="122">D7</text>
<text x="46.8" y="130.7">R12</text>
<text x="64.2" y="129.6">ZD2</text>
<text x="70.7" y="129.9">C20</text>
<text x="85.1" y="126.5">IC3</text>
<text x="135.8" y="130.7">R13</text>
<text x="148.8" y="131.8">C21</text>
<text x="157.4" y="130.7">DLG-0403-180</text>
<text x="231.1" y="132">R14</text>
<text x="268.5" y="130.3">V+</text>
<text x="33.9" y="135.5">D10</text>
<text x="46.4" y="135.5">N.C.</text>
<text x="70.7" y="133.7">100n</text>
<text x="135.8" y="135.5">120R</text>
<text x="148.2" y="134.3">3n3</text>
<text x="157.3" y="136.8">C24</text>
<text x="181.3" y="134.2" transform="rotate(-90 181.3 134.2)">LED1</text>
<text x="188.8" y="135">100n</text>
<text x="188.8" y="133.1">C22</text>
<text x="231.1" y="134.2">16K</text>
<text x="244.3" y="134.9">4u7</text>
<text x="244.3" y="133">C23</text>
<text x="251.7" y="134.3">SKL16</text>
<text x="251.7" y="132.2">D9</text>
<text x="264.1" y="134.7">TP1</text>
<text x="32" y="141.5">BAS316</text>
<text x="33.9" y="143.1">D11</text>
<text x="46.8" y="143.4">R15</text>
<text x="61.1" y="139.9">0V</text>
<text x="90.1" y="138.5">VIPER35</text>
<text x="32" y="149.1">BAS316</text>
<text x="47" y="148.2">47K</text>
<text x="74.1" y="149.7">R20</text>
<text x="131.1" y="146.5">750R</text>
<text x="132.5" y="144.3">R16</text>
<text x="154.3" y="148.1">GND</text>
<text x="174.8" y="148.9">4u7</text>
<text x="174.8" y="145.1">C</text>
<text x="176.6" y="145.1">25</text>
<text x="182.8" y="149.4">470</text>
<text x="182.8" y="147.2">R18</text>
<text x="187" y="149.4">R</text>
<text x="204.4" y="147.4">LP2951SO8</text>
<text x="231.1" y="146.9">5K1</text>
<text x="231.1" y="144.6">R17</text>
<text x="238.7" y="149.4">10K</text>
<text x="238.7" y="147.2">R19</text>
<text x="240.6" y="145.5">GND</text>
<text x="264.7" y="148.1">GND</text>
<text x="24.7" y="152.6">0V</text>
<text x="74.3" y="152">1K8</text>
<text x="172" y="153.1">G</text>
<text x="174" y="153.1">ND</text>
<text x="222.4" y="153.8">GND</text>
<text x="51.3" y="160.2">R21</text>
<text x="80.9" y="156.6">C26</text>
<text x="81.3" y="158.5">33n</text>
<text x="88.5" y="161.6">C27</text>
<text x="101.7" y="160.2">0V</text>
<text x="51.4" y="162.4">12K</text>
<text x="70.1" y="165.4">C28</text>
<text x="81.8" y="167.5">R22</text>
<text x="88.9" y="163.5">2n2</text>
<text x="118.7" y="164.6">OK1</text>
<text x="70.7" y="169.3">100p</text>
<text x="81.9" y="169.8">47K</text>
<text x="156.2" y="171.3">R23</text>
<text x="56" y="178">0V</text>
<text x="115.5" y="177.9">TLP291-GB.SE-T</text>
<text x="140.4" y="177.8">ZD3</text>
<text x="156.8" y="176.1">1K</text>
<text x="140.4" y="180">MMSZ5230BT1G</text>
<text x="135.8" y="189.3">GND</text>
</g>
<g font-size="2.5" fill="#f0f">
<text x="248.2" y="31.2">X1</text>
<text x="252" y="31.2">3-pin input connector</text>
<text x="245.7" y="69.3">X2</text>
<text x="249.4" y="69.3">8-pin output connector</text>
</g>
<text font-size="2.5" fill="#f00" x="87.6" y="71.2">US1K-DIO</text>
<g font-size="2.1" fill="#808080">
<text x="192.7" y="22.6">1</text>
<text x="199.7" y="22.6">2</text>
<text x="157.1" y="32.8">+</text>
<text x="160.9" y="30.2" transform="rotate(-90 160.9 30.2)">AC1</text>
<text x="164.1" y="32.8">-</text>
<text x="160.9" y="40.2" transform="rotate(-90 160.9 40.2)">AC2</text>
<text x="111.5" y="45.5">2</text>
<text x="111.5" y="42.9">1</text>
<text x="121" y="45.5">15</text>
<text x="192.7" y="42.9">3</text>
<text x="199.7" y="42.9">4</text>
<text x="121" y="53.1">9</text>
<text x="121" y="50.6">14</text>
<text x="111.5" y="58.2">4</text>
<text x="121" y="58.2">8</text>
<text x="111.5" y="63.3">7</text>
<text x="121" y="65.8">10*2</text>
<text x="121" y="60.7">12*2</text>
<text x="111.5" y="68.3">6</text>
<text x="212" y="77.1">X2-2</text>
<text x="212" y="74.5">X2-3</text>
<text x="212.5" y="101.5">GND</text>
<text x="214.2" y="98.8" transform="rotate(-90 214.2 98.8)">5</text>
<text x="203.4" y="103.9">2*4</text>
<text x="209.3" y="105">IN</text>
<text x="215.3" y="105">OUT</text>
<text x="222.5" y="103.9">1</text>
<text x="270.4" y="105">X2-7</text>
<text x="270.4" y="110.1">X2-8</text>
<text x="83.5" y="131.8">8</text>
<text x="94.9" y="126.7" transform="rotate(-90 94.9 126.7)">5</text>
<text x="102.5" y="126.7" transform="rotate(-90 102.5 126.7)">13*4</text>
<text x="195.3" y="126.7">8</text>
<text x="199.1" y="127.9">IN</text>
<text x="215.3" y="127.9">OUT</text>
<text x="222.5" y="126.7">1</text>
<text x="270.4" y="127.9">X2-5</text>
<text x="87.4" y="132.9">BR</text>
<text x="96" y="133.9" transform="rotate(-90 96 133.9)">VDD</text>
<text x="103.6" y="136.1" transform="rotate(-90 103.6 136.1)">DRAIN</text>
<text x="195.3" y="134.4">3</text>
<text x="195.3" y="136.9">5</text>
<text x="199.1" y="135.5">SD</text>
<text x="217.1" y="135.5">FB</text>
<text x="222.5" y="136.9">6</text>
<text x="222.5" y="134.4">7</text>
<text x="83.5" y="142">6</text>
<text x="87.4" y="143.1">ZCD</text>
<text x="195.3" y="142">4</text>
<text x="199.1" y="138">ERROR</text>
<text x="199.1" y="143.1">GND</text>
<text x="212.6" y="143.1">SENSE</text>
<text x="214.3" y="138">VTAP</text>
<text x="222.5" y="142">2</text>
<text x="270.4" y="140.6">X2-6</text>
<text x="94.9" y="149" transform="rotate(-90 94.9 149)">7</text>
<text x="96" y="145.1" transform="rotate(-90 96 145.1)">FB</text>
<text x="103.6" y="145.1" transform="rotate(-90 103.6 145.1)">GND</text>
<text x="102.5" y="151" transform="rotate(-90 102.5 151)">1*4</text>
<text x="270.4" y="155.8">X2-4</text>
<text x="116.5" y="167.4">4</text>
<text x="131.1" y="167.4">1</text>
<text x="116.5" y="172.5">3</text>
<text x="131.1" y="172.5">2</text>
</g>
<g font-size="2" fill="#f0f">
<text x="251.1" y="35.2">Earth (PE) 1</text>
<text x="251" y="40.3">AC neutral 3</text>
<text x="254" y="37.7">AC line 2</text>
<text x="253.3" y="73.3">U_MON 1</text>
<text x="255.9" y="75.8">Bias- 2</text>
<text x="249.7" y="80.9">PWRGOOD 4</text>
<text x="254.2" y="83.4">+5 Vdc 5</text>
<text x="255.4" y="78.4">Bias+ 3</text>
<text x="254.7" y="88.5">-5 Vdc 7</text>
<text x="256.1" y="86">GND 6</text>
<text x="254.7" y="91.1">-9 Vdc 8</text>
</g>
<g font-size="1.8" fill="#008080">
<text x="126.3" y="33.8">DC_BUS/2.1A</text>
<text x="87" y="45.2">DC_BUS</text>
<text x="126.3" y="45.2">+15V</text>
<text x="126.3" y="50.3">-15V</text>
<text x="126.3" y="57.9">7VAC</text>
<text x="158.3" y="56.6">GNDA/2.3B</text>
<text x="126.3" y="60.4">6VAC</text>
<text x="87" y="68.1">VIPER_D</text>
<text x="107.9" y="68.1">0V</text>
<text x="199.7" y="73.1">DC_OUT</text>
<text x="29.8" y="80.8">AUX_AC</text>
<text x="29.8" y="88.4">AUX_DC</text>
<text x="208.2" y="89.6">PREG_OUT+/3.4A</text>
<text x="256" y="103.6">V-</text>
<text x="41.9" y="113.8">0V</text>
<text x="78.7" y="113.8">0V</text>
<text x="262.6" y="108.7">-9V</text>
<text x="262.1" y="118.8">+6V</text>
<text x="263.1" y="126.5">V+</text>
<text x="243.1" y="154.4">PWRGOOD</text>
<text x="258.6" y="153.1">PWRGOOD/2.1B</text>
</g>
<g font-size="1.8" fill="#808080">
<text x="224.4" y="33.5">N.</text>
<text x="226.1" y="33.5">C.</text>
<text x="190.4" y="37.6">PCB 2.4mm</text>
<text x="166.9" y="52.4">CY1Y</text>
<text x="171.5" y="52.4">-470P</text>
<text x="178.9" y="53.1">CY1Y-</text>
<text x="184.1" y="53.1">470P</text>
<text x="218.4" y="49.3">N.C.</text>
<text x="189.7" y="55.4">PCB 2.4mm</text>
<text x="111.6" y="73.3">Feryster 5572</text>
<text x="79.9" y="107.3">WL1E337M1012MBB</text>
<text x="184.1" y="127" transform="rotate(-90 184.1 127)">70YKT</text>
<text x="65.8" y="134.5" transform="rotate(-90 65.8 134.5)">0-DC</text>
<text x="184.1" y="134.2" transform="rotate(-90 184.1 134.2)">LTST-C1</text>
<text x="65.8" y="142.1" transform="rotate(-90 65.8 142.1)">BZT52C2</text>
<text x="157.3" y="141.9">WL1C158M</text>
<text x="166.7" y="141.9">12020BB</text>
</g>
<g font-size="1.8" fill="#f00">
<text x="227.7" y="36.3">AC in (115/230 V)</text>
<text x="49.1" y="137.3">Rff</text>
<text x="47.3" y="150">Rovp</text>
<text x="52.3" y="164.6">Rlim</text>
<text x="66.2" y="165.2">18p</text>
</g>
<g font-size="1.8" fill="#800000">
<text x="64.2" y="55.6" transform="rotate(-90 64.2 55.6)">+</text>
<text x="158.1" y="81" transform="rotate(-90 158.1 81)">+</text>
<text x="160.6" y="98.8" transform="rotate(-90 160.6 98.8)">+</text>
<text x="79.3" y="103.8" transform="rotate(-90 79.3 103.8)">+</text>
<text x="241.9" y="131.8" transform="rotate(-90 241.9 131.8)">+</text>
<text x="155.6" y="136.9" transform="rotate(-90 155.6 136.9)">+</text>
<text x="19" y="189.3">Licensed under the TAPR Open Hardware License (www.tapr.org/OHL)</text>
<text x="19" y="191.2">More info at https://www.envox.hr/eez</text>
<text x="19" y="193.1">Repository: https://github.com/eez-open</text>
</g>
<g font-size="1.8" fill="#800080">
<text x="209.5" y="71.9">Post-regulator pass mosfet Drain</text>
<text x="209.5" y="78.9">Post-regulator pass mosfet Vbias</text>
<text x="28.3" y="97.3">L</text>
<text x="29.3" y="97.3">M5041B Vcc</text>
<text x="241.5" y="111.2">V- for downprogrammer</text>
<text x="236.1" y="118.8">V+ for sync rectifier gate driver</text>
<text x="244.4" y="136.6">Tant.</text>
</g>
<g font-size="1.4" fill="#808080">
<text x="181.7" y="40.5" transform="rotate(-90 181.7 40.5)">MKP-X2-220NR15/310</text>
<text x="205.8" y="40.5" transform="rotate(-90 205.8 40.5)">MKP-X2-220NR15/310</text>
</g>
<g font-size="1.4" fill="#800000">
<text x="121.1" y="48.9">15V</text>
<text x="121.1" y="56.5">7V</text>
<text x="121.1" y="64.1">6V</text>
<text x="110.6" y="66.7">14V</text>
</g>
</svg>
